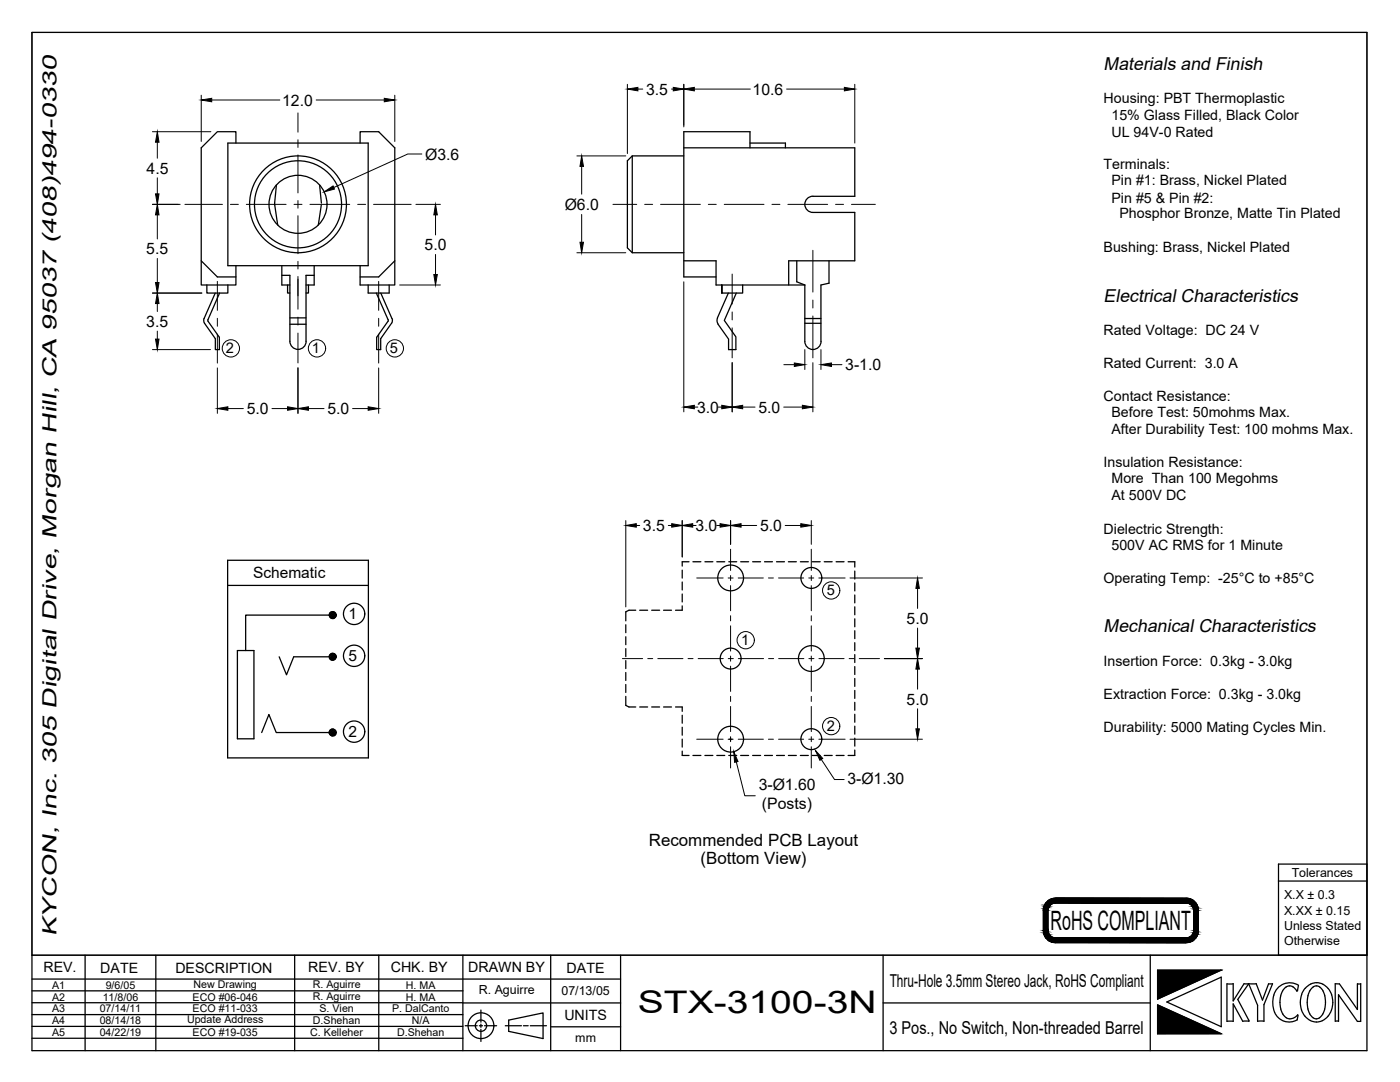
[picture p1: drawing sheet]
<svg xmlns="http://www.w3.org/2000/svg" width="279mm" height="216mm" viewBox="0 0 279 216" stroke-linecap="round" stroke-linejoin="round" font-family="sans-serif">
<!-- layer: DIMENSION -->
<g fill="none" stroke="#000" stroke-width=".2">
<path d="M40.2 19v9.2M42.3 20h13.5M63.1 20h13.6M78.8 19v9.2M125.2 16.8v13.8M127.3 17.8h1M134 17.8h.4M136.5 16.8v8.5M138.6 17.8h11.1M157 17.8h11.5M170.6 16.8v11.7M30.4 26.3h11.7"/>
<path d="M31.4 28.4v3.2M31.4 35.5v3.2M84.2 30.7h-2.8l-14.8 6.7M115.1 31.1h9.8M116.1 33.2v5.5M30.4 58.5h9.9M30.4 40.8h5.5M31.4 42.9v4.8M31.4 51.6v4.8M79.8 56.9h8.1M83 40.8h4.9M86.9 42.9v4"/>
<path d="M86.9 50.8v4M115.1 50.4h9.8M116.1 42.8v5.5M136.5 56.2v26M30.4 69.8h11.6M31.4 60.6v1.6M31.4 66.1v1.6M43.4 73.4v9.1M59.5 73.4v9.1M75.6 73.4v9.1M146.1 72.4v9.8M156.4 72.8h2.1"/>
<path d="M160.6 69.8v3.9M162.2 72.4v9.8M163.8 69.8v3.9M165.9 72.8h2.1M45.5 81.5h3.1M54.3 81.5h3.1M61.6 81.5h3.1M70.4 81.5h3.1M138.6 81.2h.7M143.3 81.2h.7M148.2 81.2h2.5M156.4 81.2h3.7"/>
<path d="M124.9 103.9v17.2M127 104.9h.7M133.4 104.9h.7M136.2 103.9v7.2M138.2 104.9h.7M143 104.9h.7M145.8 103.9v4.7M147.9 104.9h3.1M156.7 104.9h3.1M161.9 103.9v4.7M169.6 115.3h14.5M183.1 117.4v4"/>
<path d="M176.5 131.4h7.6M183.1 125.3v4M183.1 133.5v4M145.5 147.5h.6M145.8 147.2v.6M146.9 152l1.7 6.8h2.1M163.9 151.5l2.6 4h2M169.6 147.5h14.5M183.1 141.4v4"/>
<circle cx="46.1" cy="69.5" r="1.73"/>
<circle cx="63.3" cy="69.5" r="1.73"/>
<circle cx="78.8" cy="69.5" r="1.73"/>
<circle cx="165.9" cy="117.8" r="1.73"/>
<circle cx="148.8" cy="127.7" r="1.73"/>
<circle cx="165.9" cy="144.9" r="1.73"/>
</g>
<!-- layer: PART -->
<g fill="none" stroke="#000" stroke-width=".25">
<path d="M45.5 28.5h28v24.5h-28zM47.1 28.5v-2.2h-3.7l-3.2 3.2v27.4h6.9v-3.9M55.2 36.9a16.9 16.9 0 0 0 .2 8M63.8 36.9l.3 3.6M71.9 28.5v-2.2h3.7l3.2 3.2v27.4h-6.9v-3.9M126.2 31.1v19.3M136.5 29.5h34.1v9.7h-8.4a1.62 1.62 0 0 0-1.6 1.6 1.62 1.62 0 0 0 1.6 1.6h8.4v9.6h-13.2v4.9M136.5 31.1h-10.3l-1 1v17.4l1 .9h10.3M149.7 28.5h7v1M149.7 29.5v-3.2h-13.2v29h6.4M40.2 52l3.2 3.3h3.7M41.3 56.9v1.6h4.2v-1.6"/>
<path d="M43 58.5l-2.3 5.1v.4l.1 .5 2.2 3.1v2.2h.8v-2.5l-2.3-3.2M43.8 58.5l-2.3 5.3v.3M56.2 54.9h1.7v13.2a1.62 1.62 0 0 0 1.6 1.6 1.62 1.62 0 0 0 1.6-1.6M56.2 53v3.9h1.7M57.4 56.9v1.6h.5M61.6 56.9v1.6h-.5M62.7 54.9h-1.6v13.2M62.7 53v3.9h-1.6M64.1 40.9l-.6 4M73.5 56.9v1.6h4.2v-1.6M75.1 58.5l2.4 5.3M76 58.5l2.2 5.1 .1 .4-.2 .5-2.1 3.1v2.2h-.8v-2.5l2.2-3.2 .1-.3"/>
<path d="M78.8 52l-3.2 3.3h-3.7M136.5 52h6.4v4.9h17.7M145.4 58.5l-2.2 4.9a1.28 1.28 0 0 0 .1 1.3M146.9 58.5l-2.3 5.4 2.3 3.3v2.6h-1.5v-2.1l-2.1-3M148.2 56.9v1.6h-4.2v-1.6v1.6M159 52v4.2l1.6 .7M165.4 52v4.5l-1.6 .4 .1 11.2a1.62 1.62 0 0 1-1.7 1.6 1.62 1.62 0 0 1-1.6-1.6v-11.2M57.9 64.7h3.2M57.9 63.4h3.2M160.6 64.5h3.2M160.6 63.6h3.2"/>
<circle cx="59.5" cy="40.8" r="8.7"/>
<circle cx="59.5" cy="40.8" r="9.7"/>
<circle cx="59.5" cy="40.8" r="5.8"/>
<circle cx="145.8" cy="115.3" r="2.57"/>
<circle cx="161.9" cy="115.3" r="2.09"/>
<circle cx="145.8" cy="131.4" r="2.09"/>
<circle cx="161.9" cy="131.4" r="2.57"/>
<circle cx="145.8" cy="147.5" r="2.57"/>
<circle cx="161.9" cy="147.5" r="2.09"/>
</g>
<!-- layer: HIDDEN -->
<g fill="none" stroke="#000" stroke-width=".25">
<path d="M136.2 113.8v1.6M136.2 116.1v1.6M136.2 118.5v1.6M137.5 112.1h-1.3v.9M138.3 112.1h1.6M140.7 112.1h1.6M143.1 112.1h1.5M145.4 112.1h1.6M147.8 112.1h1.6M150.2 112.1h1.6M152.6 112.1h1.6M155 112.1h1.6"/>
<path d="M157.3 112.1h1.6M159.7 112.1h1.6M162.1 112.1h1.6M164.5 112.1h1.6M166.9 112.1h1.6M169.3 112.1h1.3v1M170.6 114v1.5M170.6 116.3v1.6M170.6 118.7v1.6M124.9 124.7v1.6M124.9 127.1v1.5M124.9 129.4v1.6"/>
<path d="M124.9 131.8v1.6M124.9 134.2v1.6M124.9 136.6v1.6M124.9 139v1.8l.6 .3h1.4M126.9 121.8h-1.4l-.6 .3v1.8M127.7 121.8h1.6M130.1 121.8h1.5M132.4 121.8h1.6M136.2 120.9v.9h-1.4M170.6 121.1v1.6M170.6 123.5v1.6M170.6 125.8v1.6"/>
<path d="M170.6 128.2v1.6M170.6 130.6v1.6M170.6 133v1.6M170.6 135.4v1.6M170.6 137.8v1.6M127.7 141.1h1.6M130.1 141.1h1.5M132.4 141.1h1.6M134.8 141.1h1.4v.8M136.2 149.9v.8h1.3M136.2 142.7v1.6M136.2 145.1v1.6"/>
<path d="M136.2 147.5v1.6M138.3 150.7h1.6M140.7 150.7h1.6M143.1 150.7h1.5M145.4 150.7h1.6M147.8 150.7h1.6M150.2 150.7h1.6M152.6 150.7h1.6M155 150.7h1.6M157.3 150.7h1.6M159.7 150.7h1.6M162.1 150.7h1.6"/>
<path d="M164.5 150.7h1.6M166.9 150.7h1.6M170.6 149.7v1h-1.3M170.6 140.1v1.6M170.6 142.5v1.6M170.6 144.9v1.6M170.6 147.3v1.6"/>
</g>
<!-- layer: 0 -->
<g fill="none" stroke="#000" stroke-width=".25">
<path d="M45.4 111.8h28.1v39.4h-28.1zM45.4 116.8h28.1M47.4 129.8h3.3v17.6h-3.3zM55.7 131.1l1.5 3.6 1.4-3.6h7.1M65.7 130.9l.8 .8M65.7 131.3l.5 .4M65.8 122.4l.9 1M65.8 130.7l1 .9M65.9 122.3l1 .9M66 130.5l1 1M66 122.2l-.2 .2M66.1 122.1l.9 .9"/>
<path d="M66.2 130.4l.9 .8M66.3 130.4l-.6 .6M66.4 123.4l-.7-.7h-16.7v7.1M66.4 122.1l.7 .6M66.5 122.1l-.8 .7M66.6 130.4l.4 .4M66.6 130.4l-.8 .9M66.7 122.1l-.9 1M66.9 130.5l-1 1M66.9 122.3l-.9 1M67 130.8l-.9 .9M67 122.5l-.8 .9"/>
<path d="M67.1 122.9l-.6 .5M67.1 131l-.7 .8M52.2 146.2l1.5-3.6 1.4 3.6h10.6M65.7 146.3l.6 .5M65.7 145.9l.9 .9M65.9 145.7l1 1M66.1 145.6l.9 .9M66.2 145.5l-.5 .5M66.3 145.5l.8 .7M66.6 145.5l-.9 .8M66.8 145.6l-1 1M67 145.8l-1 .9"/>
<path d="M67 146.4l-.3 .4M67.1 146l-.8 .8"/>
<circle cx="66.4" cy="131" r=".69"/>
<circle cx="66.4" cy="122.7" r=".69"/>
<circle cx="70.7" cy="130.9" r="2.13"/>
<circle cx="70.7" cy="122.5" r="2.13"/>
<circle cx="66.4" cy="146.2" r=".69"/>
<circle cx="70.7" cy="146" r="2.13"/>
</g>
<!-- layer: DIMENSION -->
<g fill="#000" stroke="#000" stroke-width=".2">
<path d="M40.2 20l2.1-.4v.7zM76.7 19.6l2.1 .4-2.1 .3zM125.2 17.8l2.1-.4v.7zM134.4 17.4l2.1 .4-2.1 .3zM136.5 17.8l2.1-.4v.7zM168.5 17.4l2.1 .4-2.1 .3zM31.4 26.3l.3 2.1h-.7zM31 38.7h.7l-.3 2.1zM64.7 38.3l1.8-1.2 .2 .6zM116.1 31.1l.3 2.1h-.7zM31.4 40.8l.3 2.1h-.7zM31 56.4h.7l-.3 2.1z"/>
<path d="M86.9 40.8l.4 2.1h-.7zM86.6 54.8h.7l-.4 2.1zM115.7 48.3h.7l-.3 2.1zM31.4 58.5l.3 2.1h-.7zM31 67.7h.7l-.3 2.1zM158.5 72.4l2.1 .4-2.1 .3zM163.8 72.8l2.1-.4v.7zM43.4 81.5l2.1-.3v.7zM57.4 81.2l2.1 .3-2.1 .4zM59.5 81.5l2.1-.3v.7zM73.5 81.2l2.1 .3-2.1 .4zM136.5 81.2l2.1-.3v.7z"/>
<path d="M144 80.9l2.1 .3-2.1 .4zM146.1 81.2l2.1-.3v.7zM160.1 80.9l2.1 .3-2.1 .4zM124.9 104.9l2.1-.4v.7zM134.1 104.5l2.1 .4-2.1 .3zM136.2 104.9l2-.4v.7zM143.7 104.5l2.1 .4-2.1 .3zM145.8 104.9l2.1-.4v.7zM159.8 104.5l2.1 .4-2.1 .3zM183.1 115.3l.4 2.1h-.7zM183.1 131.4l.4 2.1h-.7zM182.8 129.3h.7l-.4 2.1z"/>
<path d="M146.4 150l.9 1.9-.7 .2zM162.8 149.8l1.4 1.5-.6 .4zM182.8 145.4h.7l-.4 2.1z"/>
</g>
<!-- layer: CENTER -->
<g fill="none" stroke="#000" stroke-width=".2">
<path d="M59.5 22.5v3.9M59.5 27.9v1.5M59.5 30.9v7.6M36.9 40.8h7.5M43.4 56.1v5.8M46 40.8h1.6M49.2 40.8h7.9M58.7 40.8h1.6M59.5 40v1.5M59.5 43v7.6M59.5 52.1v1.6M59.5 55.2v6.5"/>
<path d="M61.9 40.8h7.9M71.4 40.8h1.6M74.6 40.8h7.4M75.6 56.1v5.8M122.3 40.8h4.8M128.7 40.8h1.5M131.8 40.8h8M141.4 40.8h1.5M144.5 40.8h8M146.1 54.7v6M154.1 40.8h1.5M157.2 40.8h8"/>
<path d="M162.2 49.9v8.4M162.2 59.9v1.6M166.8 40.8h1.5M169.9 40.8h4.8M43.4 63.5v1.6M43.4 66.7v5.7M59.5 63.3v1.6M59.5 66.5v5.9M75.6 63.5v1.6M75.6 66.7v5.7M146.1 62.2v1.6M146.1 65.4v6"/>
<path d="M162.2 63v8.4M139.1 115.3h5.2M145.3 115.3h1M145.8 109.6v4.2M145.8 114.8v1M145.8 116.9v5M147.3 115.3h5M153.4 115.3h1M155.4 115.3h5M161.4 115.3h1M161.9 109.6v4.2M161.9 114.8v1"/>
<path d="M161.9 116.9v5M163.4 115.3h5.3M124.2 131.4h4.1M129.3 131.4h1M131.3 131.4h5M137.3 131.4h1M139.3 131.4h5M145.3 131.4h1.1M145.8 122.9v1M145.8 124.9v5M145.8 130.9v1M145.8 132.9v5.1"/>
<path d="M145.8 139v1M147.3 131.4h5.1M153.4 131.4h1M155.4 131.4h5M161.4 131.4h1M161.9 122.9v1M161.9 124.9v5M161.9 130.9v1M161.9 132.9v5.1M161.9 139v1M163.4 131.4h5.1M169.5 131.4h1"/>
<path d="M171.5 131.4h4M139.1 147.5h5.2M145.3 147.5h1M145.8 141v5M145.8 147v1M145.8 149v4.2M147.3 147.5h5M153.4 147.5h1M155.4 147.5h5M161.4 147.5h1M161.9 141v5M161.9 147v1"/>
<path d="M161.9 149v4.2M163.4 147.5h5.3"/>
</g>
<!-- layer: BORDER -->
<g fill="none" stroke="#000" stroke-width=".25">
<path d="M6.4 6.5v203.1h266.4v-203.1M236.7 179.2h-26a2.44 2.44 0 0 0-2.5 2.5v4a2.44 2.44 0 0 0 2.5 2.4h26M236.7 179.2a2.44 2.44 0 0 1 2.5 2.5M255.2 175.8h17.6M272.8 172.4h-17.6v18.2M6.4 190.6h266.4M6.4 197.7h86M6.4 195.4h117.5M17 190.6v19M31.1 190.6v19M58.8 190.6v19M75.6 190.6v19"/>
<path d="M92.4 190.6v19M109.9 190.6v19M123.9 190.6v19M176.2 190.6v19M209.2 181.7v4M209.2 185.7a1.49 1.49 0 0 0 1.5 1.4l26 .1M229.6 190.6v19M231 193.6h12.7l-12.7 5.8zM232.9 199.9l10.8-4.9v9.9zM236.7 180.2h-26a1.49 1.49 0 0 0-1.5 1.5M236.7 180.2a1.49 1.49 0 0 1 1.5 1.5v4a1.49 1.49 0 0 1-1.5 1.4M239.1 181.7v4"/>
<path d="M239.2 185.7a2.44 2.44 0 0 1-2.5 2.4M243.7 193.6h.1M249.1 196.3l-2.1 3.1 2.3 4.4h-1.3l-1.9-3.5v3.5M249.2 196.3h-.9l-2.2 3.4v-3.4h-1.2v7.5M254 196.3h-.8M254 196.3l-1.7 4.2v3.3h-1.3v-3.2l-1.8-4.3h1.5l1.3 3.3 1.2-3.3M258.8 197.8h.1l.3-1.2a3.4 3.4 0 0 0-5.2 3.1 3.5 3.5 0 0 0 3.2 4.2l.8-.1 .9-.3 .2-.9-.1-.1M258.8 197.7a1.53 1.53 0 0 0-1.5-1 1.53 1.53 0 0 0-1.4 1.2 4.6 4.6 0 0 0 .8 5.2 1.77 1.77 0 0 0 2.3-.6M259.8 198.4a4.6 4.6 0 0 0 .6 4.4M260.5 197.2l-.7 1.2M261.6 196.4a3.1 3.1 0 0 1 4.2 2.1M261.6 196.4l-1.1 .8"/>
<path d="M263.4 196.9a1.54 1.54 0 0 0-2.2 1.3 4.7 4.7 0 0 0 .9 4.9 1.54 1.54 0 0 0 2.1-1.3l.3-1.5-.1-1.6M263.4 196.9a2.88 2.88 0 0 1 1 1.8M265.7 198.5a4.6 4.6 0 0 1-.7 4.3M270.9 196.3v5.1l-3.6-5.1h-.8v7.5h.6v-5.3l3.8 5.3h.7v-7.5M271.6 196.3h-.7M6.4 207.2h86M6.4 204.8h86M6.4 202.5h86M6.4 200.1h86M92.4 200.1h31.5M92.8 204.7h2.4M95.7 204.7h.6"/>
<path d="M96 201.5v2.5M96 204.4v.6M96 205.4v2.4M96.7 204.7h2.4M100.8 204.7h3.3M101.5 203.6l6.9-1.5v5.1l-6.9-1.4zM104.5 204.7h.9M105.8 204.7h3.3M109.9 204.9h14M231 200.5l12.7 5.8h-12.7zM246.1 203.8h-1.2M260.4 202.8a2.85 2.85 0 0 0 4.6 0"/>
<circle cx="96" cy="204.7" r="2.57"/>
<circle cx="96" cy="204.7" r="1.13"/>
</g>
<!-- layer: CK_LEVEL_1 -->
<path d="M6.4 6.5h266.4M176.2 200.1h53.4" fill="none" stroke="#000" stroke-width=".25"/>
<!-- layer: BORDER -->
<path d="M6.4 6.5h266.4v184.1h-266.4z" fill="none" stroke="#000" stroke-width=".2"/>
<g fill="#000" stroke="#000" stroke-width=".2">
<path d="M231 193.6h12.7l-12.7 5.8zM231 200.5l12.7 5.8h-12.7z"/>
<path d="M210.7 179.2l26.4 .1zM210.2 179.3h26.9z"/>
<path d="M210.2 179.3l27.3 .1-.4-.1zM209.8 179.4l.4-.1 27.3 .1z"/>
<path d="M209.8 179.4l28.1 .2-.4-.2zM209.5 179.6l.3-.2 28.1 .2z"/>
<path d="M209.5 179.6l28.8 .2-.4-.2zM209.1 179.8l.4-.2 28.8 .2z"/>
<path d="M209.1 179.8l29.5 .3-.3-.3zM209.1 179.8l29.5 .3h-29.8z"/>
<path d="M208.2 181.7l1 4v-4zM208.2 181.7l1 4h-1z"/>
<path d="M208.2 185.7l1 .2v-.2zM208.2 185.7l1 .2h-1z"/>
<path d="M208.2 181.4l1 .3v-.3zM208.2 181.4l1 .3h-1z"/>
<path d="M208.2 185.9l1 .2v-.2zM208.2 185.9l1 .2h-.9z"/>
<path d="M208.3 181.2l.9 .2v-.2zM208.3 181.2l.9 .2h-1z"/>
<path d="M208.3 186.1l1 .1zM208.3 186.1l1 .1z"/>
<path d="M208.3 186.2l1.1 .2-.1-.2zM208.3 186.2l1.1 .2h-1z"/>
<path d="M208.3 181.1l.9 .1 .1-.1zM208.3 181.1l.9 .1h-.9z"/>
<path d="M208.4 186.4l1 .1zM208.4 186.4l1 .1z"/>
<path d="M208.4 180.8l.9 .3 .1-.3zM208.4 180.8l.9 .3h-1z"/>
<path d="M208.4 186.5l1.1 .1-.1-.1zM208.4 186.5l1.1 .1h-1.1z"/>
<path d="M208.4 186.6l1.3 .2-.2-.2zM208.4 186.6l1.3 .2h-1.2z"/>
<path d="M208.5 180.6l.9 .2 .2-.2zM208.5 180.6l.9 .2h-1zM208.4 180.8h1zM208.4 180.8h1z"/>
<path d="M208.5 186.8l1.3 .1zM208.5 186.8l1.3 .1z"/>
<path d="M208.6 180.5l1 .1 .2-.1zM208.6 180.5l1 .1h-1.1z"/>
<path d="M208.6 186.9l1.3 .1zM208.6 186.9l1.3 .1z"/>
<path d="M208.6 180.4h1.2zM208.6 180.4l1.2 .1z"/>
<path d="M208.6 187l1.5 .1-.2-.1zM208.6 187l1.5 .1h-1.4z"/>
<path d="M208.7 180.3l1.1 .1 .3-.1zM208.7 180.3l1.1 .1h-1.2z"/>
<path d="M208.7 187.1h1.7zM208.7 187.1h1.7z"/>
<path d="M208.7 180.2h1.7zM208.7 180.2l1.4 .1h-1.4z"/>
<path d="M208.7 187.1l2 .1zM208.7 187.1l2 .1z"/>
<path d="M208.8 180.2h1.9zM208.8 180.2h1.6z"/>
<path d="M210.2 188.1h26.9zM210.2 188.1h26.5z"/>
<path d="M209.8 188l27.3 .1 .4-.1zM209.8 188l27.3 .1h-26.9z"/>
<path d="M209.5 187.8l28 .2 .4-.2zM209.5 187.8l28 .2h-27.7z"/>
<path d="M209.1 187.5l28.8 .3 .4-.3zM209.1 187.5l28.8 .3h-28.4z"/>
<path d="M208.8 180.1l29.8 .1zM208.8 180.1l29.8 .1z"/>
<path d="M208.8 187.2l29.5 .3 .3-.3zM208.8 187.2l29.5 .3h-29.2z"/>
<path d="M236.7 180.2h1.9zM236.7 180.2h1.9z"/>
<path d="M208.8 187.2h29.8zM208.8 187.2h29.8z"/>
<path d="M237 180.2l1.7 .1zM237 180.2l1.7 .1z"/>
<path d="M237 187.1h1.6zM236.7 187.2h1.9z"/>
<path d="M237.2 180.3l1.6 .1-.1-.1zM237.2 180.3l1.6 .1z"/>
<path d="M237.2 187.1h1.5zM237 187.1h1.6z"/>
<path d="M237.5 180.4l1.3 .1zM237.5 180.4l1.3 .1z"/>
<path d="M237.5 187l1.2 .1 .1-.1zM237.2 187.1l.3-.1 1.2 .1z"/>
<path d="M237.6 180.5h1.3zM237.6 180.5h1.3z"/>
<path d="M237.6 186.9h1.2zM237.5 187h1.3z"/>
<path d="M237.7 180.5l1.2 .2v-.2zM237.7 180.5l1.2 .2h-1z"/>
<path d="M237.7 186.8h1.2zM237.6 186.9h1.2z"/>
<path d="M237.9 180.7l1.1 .1-.1-.1zM237.9 180.7l1.1 .1h-1z"/>
<path d="M237.9 186.6l1 .2v-.2zM237.9 186.6l1 .2h-1.2z"/>
<path d="M238 180.8l1 .1zM238 180.8l1 .1z"/>
<path d="M238 186.5l.9 .1 .1-.1zM238 186.5l.9 .1h-1z"/>
<path d="M238 180.9l1.1 .3-.1-.3zM238 180.9l1.1 .3h-1z"/>
<path d="M238 186.4h1zM238 186.4l1 .1z"/>
<path d="M238.1 181.2h1zM238.1 181.2h1z"/>
<path d="M238.1 186.2l.9 .2 .1-.2zM238.1 186.2l.9 .2h-1z"/>
<path d="M238.2 181.2l.9 .2v-.2zM238.2 181.2l.9 .2h-.9z"/>
<path d="M238.2 186.1h.9zM238.2 186.1l.9 .1z"/>
<path d="M238.2 181.4l.9 .3v-.3zM238.2 181.4l.9 .3h-.9z"/>
<path d="M238.2 185.9l.9 .2v-.2zM238.2 185.9l.9 .2h-.9z"/>
<path d="M238.2 181.7l.9 4v-4zM238.2 181.7l.9 4h-.9z"/>
<path d="M238.2 185.7l.9 .2v-.2zM238.2 185.7l.9 .2h-.9z"/>
</g>
<text font-size="6.2" x="127.3" y="202.1">STX-3100-3N</text>
<text font-size="5.3" x="209.7" y="185.6">RoHS COMPLIANT</text>
<text font-size="4" x="11.3" y="186.7" transform="rotate(-90 11.3 186.7)">KYCON, Inc. 305 Digital Drive, Morgan Hill, CA 95037 (408)494-0330</text>
<g font-size="3.6">
<text x="220.2" y="13.9">Materials and Finish</text>
<text x="220.2" y="60.2">Electrical Characteristics</text>
<text x="220.2" y="126.1">Mechanical Characteristics</text>
</g>
<g font-size="3.5">
<text x="177.6" y="196.9">Thru-Hole 3.5mm Stereo Jack, RoHS Compliant</text>
<text x="177.5" y="206.2">3 Pos., No Switch, Non-threaded Barrel</text>
</g>
<g font-size="3.4">
<text x="129.5" y="168.9">Recommended PCB Layout</text>
<text x="139.8" y="172.4">(Bottom View)</text>
</g>
<g font-size="3.1">
<text x="56.3" y="21.1">12.0</text>
<text x="129" y="18.9">3.5</text>
<text x="150.2" y="18.9">10.6</text>
<text x="29.3" y="34.6">4.5</text>
<text x="84.9" y="31.9">Ø3.6</text>
<text x="112.7" y="41.9">Ø6.0</text>
<text x="29.2" y="50.7">5.5</text>
<text x="84.7" y="49.9">5.0</text>
<text x="29.2" y="65.2">3.5</text>
<text x="168.7" y="73.9">3-1.0</text>
<text x="49.2" y="82.6">5.0</text>
<text x="65.3" y="82.6">5.0</text>
<text x="139.1" y="82.3">3.0</text>
<text x="151.4" y="82.3">5.0</text>
<text x="128.3" y="106">3.5</text>
<text x="138.8" y="106">3.0</text>
<text x="151.7" y="106">5.0</text>
<text x="50.5" y="115.3">Schematic</text>
<text x="69.5" y="123.6">1</text>
<text x="180.9" y="124.5">5.0</text>
<text x="69.5" y="131.9">5</text>
<text x="180.9" y="140.6">5.0</text>
<text x="69.5" y="147">2</text>
<text x="151.4" y="157.7">3-Ø1.60</text>
<text x="152.1" y="161.5">(Posts)</text>
<text x="169.1" y="156.5">3-Ø1.30</text>
</g>
<g font-size="2.9">
<text x="45.1" y="70.5">2</text>
<text x="62.3" y="70.5">1</text>
<text x="77.8" y="70.5">5</text>
<text x="165" y="118.8">5</text>
<text x="147.9" y="128.7">1</text>
<text x="165" y="145.9">2</text>
</g>
<g font-size="2.8">
<text x="220.2" y="20.5">Housing: PBT Thermoplastic</text>
<text x="221.8" y="24">15% Glass Filled, Black Color</text>
<text x="221.8" y="27.3">UL 94V-0 Rated</text>
<text x="220.2" y="33.7">Terminals:</text>
<text x="221.8" y="37">Pin #1: Brass, Nickel Plated</text>
<text x="221.8" y="40.5">Pin #5 &amp; Pin #2:</text>
<text x="223.4" y="43.6">Phosphor Bronze, Matte Tin Plated</text>
<text x="220.2" y="50.3">Bushing: Brass, Nickel Plated</text>
<text x="220.2" y="66.9">Rated Voltage: DC 24 V</text>
<text x="220.2" y="73.5">Rated Current: 3.0 A</text>
<text x="220.2" y="80">Contact Resistance:</text>
<text x="221.8" y="83.3">Before Test: 50mohms Max.</text>
<text x="221.8" y="86.6">After Durability Test: 100 mohms Max.</text>
<text x="220.2" y="93.1">Insulation Resistance:</text>
<text x="221.8" y="96.4">More Than 100 Megohms</text>
<text x="221.8" y="99.7">At 500V DC</text>
<text x="220.2" y="106.5">Dielectric Strength:</text>
<text x="221.8" y="109.8">500V AC RMS for 1 Minute</text>
<text x="220.2" y="116.4">Operating Temp: -25°C to +85°C</text>
<text x="220.2" y="133">Insertion Force: 0.3kg - 3.0kg</text>
<text x="220.2" y="139.5">Extraction Force: 0.3kg - 3.0kg</text>
<text x="220.2" y="146.1">Durability: 5000 Mating Cycles Min.</text>
<text x="8.7" y="194">REV.</text>
<text x="20" y="194.1">DATE</text>
<text x="35" y="194.1">DESCRIPTION</text>
<text x="61.5" y="194">REV. BY</text>
<text x="78" y="194">CHK. BY</text>
<text x="93.5" y="194">DRAWN BY</text>
<text x="113.1" y="194.1">DATE</text>
<text x="112.6" y="203.4">UNITS</text>
</g>
<g font-size="2.5">
<text x="256.3" y="179.4">X.X ± 0.3</text>
<text x="257.8" y="174.9">Tolerances</text>
<text x="256.3" y="182.5">X.XX ± 0.15</text>
<text x="256.3" y="185.6">Unless Stated</text>
<text x="256.3" y="188.6">Otherwise</text>
<text x="95.6" y="198.3">R. Aguirre</text>
<text x="112" y="198.6">07/13/05</text>
<text x="114.8" y="207.9">mm</text>
</g>
<g font-size="2.1">
<text x="10.4" y="197.3">A1</text>
<text x="21.1" y="197.3">9/6/05</text>
<text x="38.6" y="197.1">New Drawing</text>
<text x="62.4" y="197.1">R. Aguirre</text>
<text x="81" y="197.3">H. MA</text>
<text x="10.4" y="199.7">A2</text>
<text x="10.4" y="202">A3</text>
<text x="19.9" y="202">07/14/11</text>
<text x="20.5" y="199.7">11/8/06</text>
<text x="38.4" y="199.7">ECO #06-046</text>
<text x="38.4" y="202">ECO #11-033</text>
<text x="62.4" y="199.4">R. Aguirre</text>
<text x="63.8" y="202">S. Vien</text>
<text x="78.2" y="202">P. DalCanto</text>
<text x="81" y="199.7">H. MA</text>
<text x="10.4" y="204.4">A4</text>
<text x="10.4" y="206.7">A5</text>
<text x="19.9" y="204.4">08/14/18</text>
<text x="19.9" y="206.7">04/22/19</text>
<text x="37.3" y="204.2">Update Address</text>
<text x="38.4" y="206.7">ECO #19-035</text>
<text x="61.9" y="206.7">C. Kelleher</text>
<text x="62.4" y="204.4">D.Shehan</text>
<text x="79.2" y="206.7">D.Shehan</text>
<text x="82.2" y="204.4">N/A</text>
</g>
</svg>
